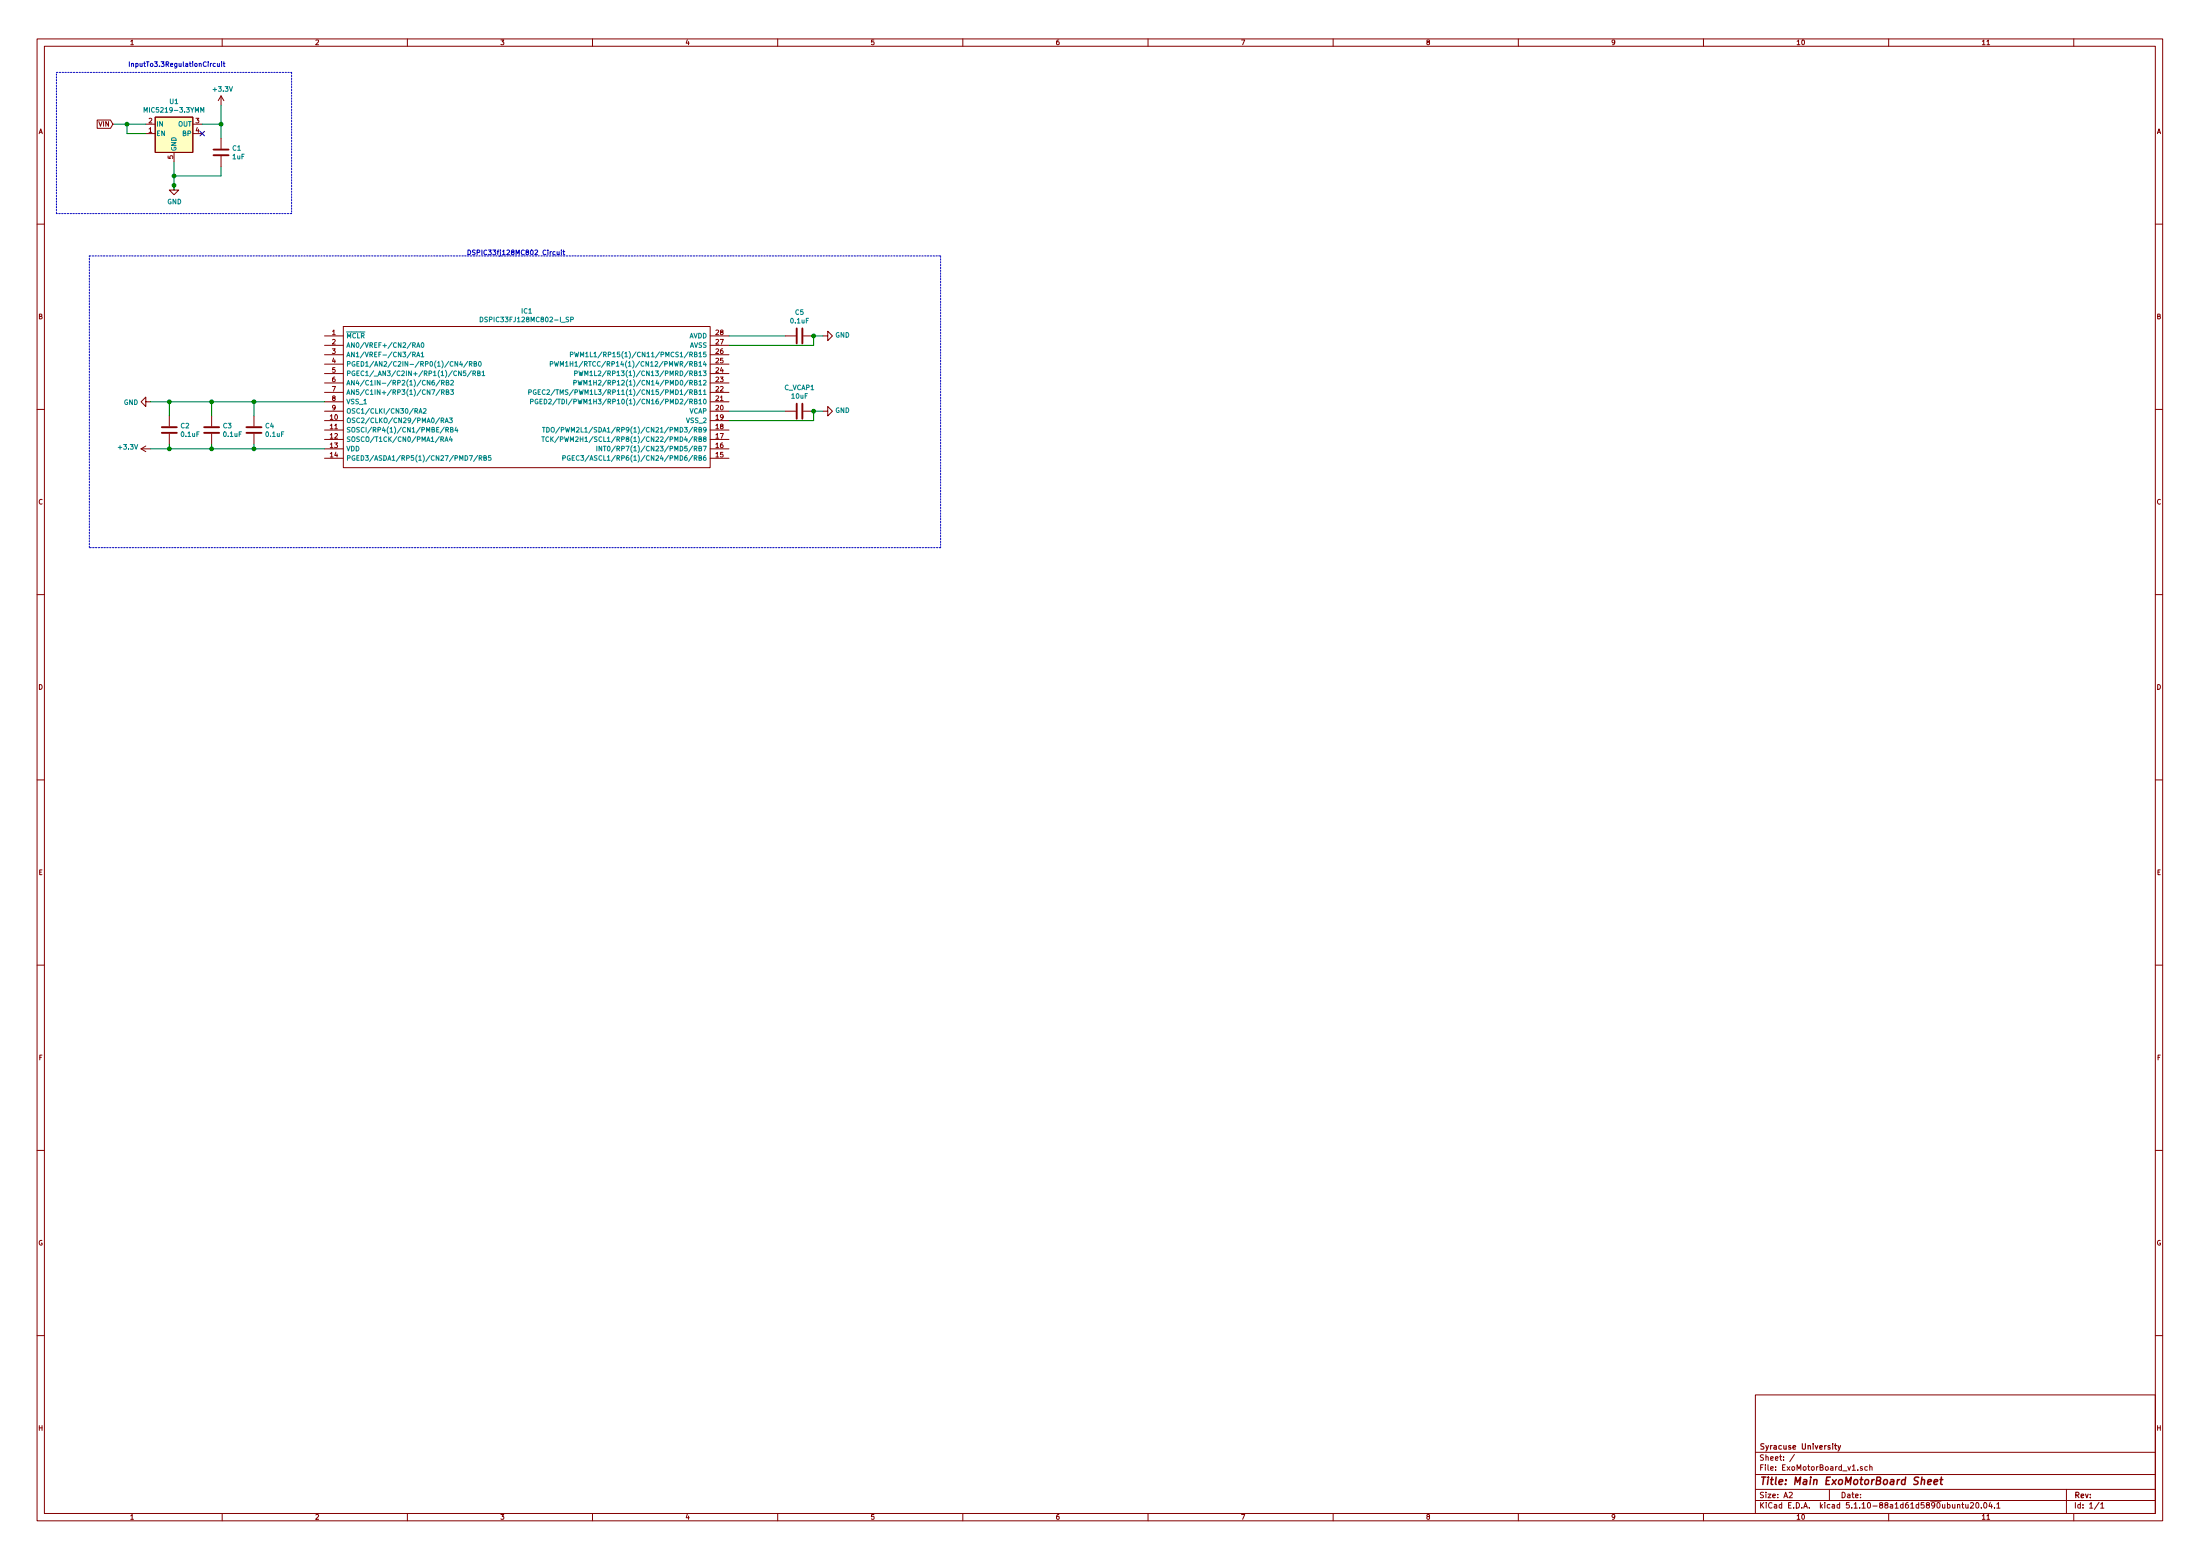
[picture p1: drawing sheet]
<svg xmlns="http://www.w3.org/2000/svg" width="297mm" height="210mm" viewBox="0 0 297 210" stroke-linecap="round" stroke-linejoin="round" font-family="sans-serif">
<g fill="none" stroke="#840000" stroke-width=".14">
<path d="M5 5.3h287v199.9h-287zM6 6.2h285v198h-285zM13.1 16.2h1.8l.3 .6-.3 .5h-1.8zM19.7 18h1.3M19.7 16.8h1.3M21 15.8h5v4.8h-5zM26 18h1.3M26 16.8h1.3M29.8 12.9v1.3M29.8 18.7v1.4M29.8 12.9l-.3 .7M29.8 12.9l.4 .7"/>
<path d="M30 5.3v.9M55 5.3v.9M80 5.3v.9M105 5.3v.9M130 5.3v.9M155 5.3v.9M180 5.3v.9M205 5.3v.9M230 5.3v.9M255 5.3v.9M268.3 6h.3M280 5.3v.9"/>
<path d="M5 30.2h1M23.5 25v.6h.6l-.6 .7-.6-.7h.6M23.5 20.6v1.2M29.8 21.1v1.4M291 30.2h1M5 55.3h1M19.7 54.2v-.6l-.7 .6 .7 .7v-.7h.6M22.9 56.1v1.4M22.9 58.5v1.4M28.6 56.1v1.4M28.6 58.5v1.4M34.3 56.1v1.4"/>
<path d="M34.3 58.5v1.4M43.8 45.3h2.6M43.8 55.5h2.6M43.8 46.6h2.6M43.8 47.9h2.6M43.8 49.1h2.6M43.8 50.4h2.6M43.8 51.7h2.6M43.8 53h2.6M43.8 54.2h2.6M43.8 56.8h2.6M43.8 58h2.6"/>
<path d="M43.8 59.3h2.6M46.4 44.1h49.5v19h-49.5zM95.9 45.3h2.5M95.9 55.5h2.5M95.9 46.6h2.5M95.9 47.9h2.5M95.9 49.1h2.5M95.9 50.4h2.5M95.9 51.7h2.5M95.9 53h2.5M95.9 54.2h2.5M95.9 56.8h2.5"/>
<path d="M95.9 58h2.5M95.9 59.3h2.5M106 45.3h1.4M106 55.5h1.4M108.5 45.3h1.4M108.5 55.5h1.4M111.1 45.3h.7v-.6l.6 .6-.6 .7v-.7M111.1 55.5h.7v-.6l.6 .6-.6 .6v-.6M291 55.3h1M19 60.6l.7 .4M19 60.6h1.3M19.7 60.2l-.7 .4"/>
<path d="M43.8 60.6h2.6M43.8 61.8h2.6M95.9 60.6h2.5M95.9 61.8h2.5M5 80.2h1M291 80.2h1M5 105.3h1M291 105.3h1M5 130.2h1M291 130.2h1M5 155.3h1M291 155.3h1"/>
<path d="M5 180.2h1M237 188.2h54v16h-54zM237 199h54M237 196h54M242.3 196.3l-.7 1M251.4 198l-.1-.1-.1 .1v.1l.2 .1v.2h-.2M252.1 198l-.2-.1-.1 .2v.3h.3M252.5 198h.2l.1 .4M252.5 197.7v.7M291 180.2h1M30 204.2v1M55 204.2v1"/>
<path d="M80 204.2v1M105 204.2v1M130 204.2v1M155 204.2v1M180 204.2v1M205 204.2v1M230 204.2v1M237 202.5h54M237 201h54M241.6 201.5l.2-.1 .2 .2-.5 .5h.5M247 201v1.5M255 204.2v1"/>
<path d="M264.3 203.1h.3v.4M264.3 203v.5M264.9 203h.3M265 202.8v.6l.2 .1M265.4 203v.5h.3M265.7 203v.5M266 202.9l.3-.1 .2 .2-.5 .5h.5M266.8 202.9l.1-.1a.41 .41 0 0 1 .3 .3 .41 .41 0 0 1-.3 .4l-.1-.3zM267.5 203.5h.1M267.9 202.9l.1-.1a.36 .36 0 0 1 .3 .4 .36 .36 0 0 1-.4 .3l-.1-.3zM268.3 205h.3M268.7 202.7l-.2 .6h.5"/>
<path d="M268.9 203v.5M269.3 203.5h.1M269.6 203l.2-.2v.7M269.6 203.5h.4M279 201v3.2M280 204.2v1M283.4 202.7l-.6 1M283.6 203l.2-.2v.7M283.6 203.5h.5"/>
</g>
<path d="M261.9 199.7h.4M262.1 199.3l-.1 .9 .2 .1M260.3 200l.5-.1-.1-.2h-.2l-.2 .1v.5h.4M261.1 200l.5-.1v-.2h-.4l-.1 .5 .1 .1h.3" fill="none" stroke="#840000" stroke-width=".2"/>
<path d="M247.7 195.1h.3M247.8 194.8v.7l.2 .1M248.2 195.1l.1 .5M248.5 195.1l-.3 .7" fill="none" stroke="#840000" stroke-width=".15"/>
<path d="M28.8 20.9h2.1M28.8 20.2h2.1M21.8 58.4h2.1M21.8 57.7h2.1M27.6 58.4h2M27.6 57.7h2M33.3 58.4h2M33.3 57.7h2M107.6 44.3v2M107.6 54.5v2M108.3 44.3v2M108.3 54.5v2" fill="none" stroke="#840000" stroke-width=".25"/>
<path d="M21 15.8h5v4.8h-5z" fill="#ffffc2" stroke="#ffffc2" stroke-width=".14"/>
<g fill="none" stroke="#008484" stroke-width=".14">
<path d="M19.5 15.1v-.6l.2 .5 .2-.5v.6M27.1 15.1v-.6l.2 .5 .2-.5v.6M55.5 47.5l-.5 .8M55.7 46.6h.3v-.3l-.3-.1v.7M55.7 47.8h.3v-.2l-.3-.1v.7M55.9 46.6l.2 .3M55.9 47.8l.2 .4M56 55.5l.3-.1v-.2l-.3-.1v.7M56.2 55.5l.2 .3M56.3 46.9l.2-.7 .2 .7M56.3 48.2l.2-.7 .2 .7M56.3 46.7h.3"/>
<path d="M56.3 48h.3M56.6 55.8l.2-.7 .2 .7M56.6 55.6h.3M56.9 47.7l.1-.2v.7M56.9 48.2h.3M56.9 46.3l.1-.1a.31 .31 0 0 1 .2 .4 .31 .31 0 0 1-.2 .3l-.1-.3zM57.2 55.2l.2-.1 .1 .2-.4 .5h.4M58.3 52.6h.4l-.3 .6M58.6 51.3l-.2 .1-.1 .2v.3h.3v-.3h-.2l-.1 .1M59.3 56.4l-.5 .8M59.4 51.3l-.5 .8M59.4 52.6l-.5 .8"/>
<path d="M59.5 59.3h.3l.1-.3-.4-.1v.7M59.6 56.7h.3v-.2l-.3-.1v.6M59.6 51.7l.4-.1v-.2l-.4-.1v.7M59.6 52.9h.4v-.2l-.4-.1v.6M59.7 59.3l.2 .3M59.7 56.7l.2 .3M59.8 51.7l.2 .3M59.8 52.9l.2 .3M60 57.7l-.6 .8M60.1 59.6l.2-.7 .2 .7M60.1 57l.2-.6 .2 .6M60.1 59.4h.3"/>
<path d="M60.2 56.9h.3M60.2 58h.3v-.3h-.3v.6M60.2 51.6h.3l.1-.2-.4-.1v.7h.3l.1-.3-.1-.1M60.2 52.9h.3l.1-.2-.4-.1v.6h.3l.1-.2-.1-.1M60.4 58l.2 .3M60.7 56.4h.4l-.2 .2 .1 .1 .1 .2-.2 .1h-.2M60.8 52.6h.4l-.2 .2 .2 .1v.2l-.1 .1h-.3M60.8 58h.3v-.3h-.3v.6h.3l.1-.2-.2-.1M60.8 58.9l-.1 .5h.4M60.9 51.4l.2-.1 .1 .2-.4 .5h.4M61 59.2v.4M61.6 57.7l-.2 .4h.4"/>
<path d="M61.7 57.9v.4M61.8 48.8v.6l-.4-.6v.6M62.2 48.8l-.1 .4h.4M62.3 50.1v.6l-.4-.6v.6M62.4 49v.4M62.9 50.1h-.3l-.1 .3h.4v.2h-.4M63.2 48.8l-.6 .8M63.4 49.1h.3v-.2l-.3-.1v.6M63.5 49.1l.2 .3M63.6 50l-.5 .8M63.9 50.4h.3v-.3h-.3v.6M64 49.1h.3v-.2l-.3-.1v.6h.2l.2-.2-.2-.1"/>
<path d="M64 50.4l.2 .3M64.5 50.4l.3-.1v-.2h-.3v.6h.2l.1-.2-.1-.1M64.7 48.8h.1a.31 .31 0 0 1 .2 .3 .31 .31 0 0 1-.3 .3l-.1-.2zM64.8 42.8a.32 .32 0 0 1 .4 .3 .32 .32 0 0 1-.4 .3zM65.1 50.2l.2-.1v.6M65.1 50.7h.4M71.4 52.9h.3v-.2l-.3-.1v.6M71.6 54.2l.4-.1v-.2h-.4v.6M72.4 52.6a.28 .28 0 0 0-.4 .3 .28 .28 0 0 0 .4 .3v-.2h-.1M72.6 53.9a.29 .29 0 0 0-.4 .3 .29 .29 0 0 0 .4 .2v-.2h-.1M72.7 52.9h.2M72.9 54.2h.2"/>
<path d="M73 52.6h-.3v.6h.3M73.1 58.9h.4M73.2 53.9h-.3v.6h.3M73.2 57.7h.4M73.3 58.9v.7M73.4 57.7v.6M73.5 53.9a.32 .32 0 0 1 .3 .3 .32 .32 0 0 1-.3 .3zM73.6 52.7a.28 .28 0 0 0-.4 .2 .28 .28 0 0 0 .4 .3M73.8 57.7a.32 .32 0 0 1 .4 .3 .32 .32 0 0 1-.4 .3zM73.8 52.7l.3-.1 .1 .2-.4 .4h.4M74.1 53.9h.2l.1 .1-.3 .5h.3M74.1 59a.28 .28 0 0 0-.4 .3 .28 .28 0 0 0 .4 .2"/>
<path d="M74.3 49.1h.3v-.2l-.3-.1v.6M74.4 58.9v.7M74.4 57.8l.2-.1 .2 .1v.3v.2l-.4-.1zM74.4 59.2l.3 .4M74.7 58.9l-.3 .4M74.9 48.8l.1 .6 .1-.4 .2 .4 .1-.6M74.9 52.6l-.5 .8M75.2 53.8l-.6 .9M75.3 53.9h.4M75.4 58.9l-.5 .8M75.6 57.7l-.6 .8M75.7 49.4v-.6l.2 .4 .2-.4v.6"/>
<path d="M75.7 59.3h.3v-.3l-.3-.1v.7M75.8 58h.3v-.3h-.3v.6M76.2 58.9l.2 .7 .1-.5 .1 .5 .2-.7M76.4 49l.1-.2v.6M76.4 57.7l.1 .6 .1-.4 .1 .4 .2-.6M76.4 49.4h.3M77 48.8v.6M77 49.1h.3M77 47.8h.3v-.2l-.3-.1v.7M77.1 43.1h.3v-.2l-.3-.1v.6M77.5 51.7l.3-.1v-.2l-.3-.1v.7M77.6 47.5l.1 .7 .2-.5 .1 .5 .1-.7"/>
<path d="M77.6 50.4l.3-.1v-.2h-.3v.6M78 51.3l.2 .7 .1-.5 .1 .5 .2-.7M78.2 50.1l.1 .6 .1-.5 .2 .5 .1-.6M78.4 48.2v-.7l.2 .5 .2-.5v.7M78.8 52v-.7l.2 .5 .2-.5v.7M79 50.7v-.6l.2 .4 .2-.4v.6M79.1 47.7l.1-.2v.7M79.1 48.2h.3M79.5 51.5l.2-.2v.7M79.5 52h.4M79.6 50.2l.2-.1v.6M79.6 50.7h.4"/>
<path d="M79.7 47.5v.7h.3M80.2 51.3v.7M80.2 51.6h.3M63.4 61.5h.4l-.3 .6M64.5 61.5l-.6 .8M64.7 61.8h.3v-.2l-.3-.1v.6M64.8 61.8l.3 .3M65.3 61.8h.3v-.2l-.3-.1v.6h.3l.1-.2-.2-.1M66.3 61.5h-.3l-.1 .3 .3-.1 .1 .3-.1 .1h-.3M76 61.8h.3v-.2l-.3-.1v.6M76.9 61.5a.28 .28 0 0 0-.3 .3 .28 .28 0 0 0 .4 .3v-.2h-.1M77.3 61.8h.2"/>
<path d="M77.6 61.5h-.3v.6h.3M78.2 61.6a.28 .28 0 0 0-.4 .2 .28 .28 0 0 0 .4 .3M78.4 61.5h.4l-.2 .2 .2 .1v.2l-.1 .1h-.3M80.6 60.2v.7M81.2 60.2v.7l-.3-.7v.7M81.5 60.2h.3M81.6 60.2v.7M82.1 60.3l.1-.1a.31 .31 0 0 1 .2 .3 .31 .31 0 0 1-.3 .3l-.1-.2zM83.1 60.2l-.6 .8"/>
</g>
<path d="M7.6 9.8h31.8M39.4 9.8v19M7.6 28.8v-19M12.1 34.5h114.9M39.4 28.8h-31.8M127 34.5v39.4M12.1 73.9v-39.4M127 73.9h-114.9" fill="none" stroke="#0000c2" stroke-width=".14" stroke-dasharray=".2 .2"/>
<g fill="none" stroke="#008400" stroke-width=".14">
<path d="M15.2 16.8h4.5M17.1 16.8v1.2h2.6M27.3 16.8h2.5M29.8 14.2v4.5M23.5 21.8v3.8M29.8 22.5v1.2h-6.3M20.3 54.2h23.5M22.9 54.2v1.9M22.9 59.9v.7M28.6 54.2v1.9M28.6 59.9v.7M34.3 54.2v1.9"/>
<path d="M34.3 59.9v.7M98.4 45.3h7.6M98.4 55.5h7.6M111.1 45.3h-1.2v1.3h-11.5M111.1 55.5h-1.2v1.3h-11.5M20.3 60.6h23.5"/>
</g>
<path d="M17.5 8.3v.7M17.8 8.6h.2v.4M17.8 8.6v.4M18.3 8.6h.2l.1 .1v.2h-.3M18.3 8.6v.6M29.9 8.3v.1M29.9 8.6v.4M30.1 8.6h.3M30.2 8.3v.6l.2 .1M63.2 33.7a.32 .32 0 0 1 .4 .4 .32 .32 0 0 1-.4 .3zM64.1 33.8h-.3v.2a.25 .25 0 0 1 .3 .1 .25 .25 0 0 1 0 .2h-.3M64.4 34.1l.4-.1v-.2l-.4-.1v.7" fill="none" stroke="#0000c2" stroke-width=".14"/>
<g fill="#008400" stroke="#008400" stroke-width=".14">
<circle cx="34.3" cy="60.6" r=".25"/>
<circle cx="23.5" cy="23.7" r=".25"/>
<circle cx="109.9" cy="55.5" r=".25"/>
<circle cx="17.1" cy="16.8" r=".25"/>
<circle cx="22.9" cy="60.6" r=".25"/>
<circle cx="29.8" cy="16.8" r=".25"/>
<circle cx="22.9" cy="54.2" r=".25"/>
<circle cx="34.3" cy="54.2" r=".25"/>
<circle cx="109.9" cy="45.3" r=".25"/>
<circle cx="23.5" cy="25" r=".25"/>
<circle cx="28.6" cy="60.6" r=".25"/>
<circle cx="28.6" cy="54.2" r=".25"/>
</g>
<path d="M27 17.7l.6 .6M27.6 17.7l-.6 .6" fill="none" stroke="#000084" stroke-width=".14"/>
<text font-size="1.4" fill="#840000" x="237.5" y="200.4">Title: Main ExoMotorBoard Sheet</text>
<g font-size="1" fill="#840000">
<text x="237.5" y="197.1">Sheet: /</text>
<text x="237.5" y="195.6">Syracuse University</text>
<text x="237.5" y="203.6">KiCad E.D.A. kicad 5.1.10-88a1d61d5890ubuntu20.04.1</text>
<text x="237.5" y="202.2">Size: A2</text>
<text x="237.5" y="198.5">File: ExoMotorBoard_v1.sch</text>
<text x="248.5" y="202.2">Date:</text>
<text x="280" y="202.2">Rev:</text>
<text x="280" y="203.6">Id: 1/1</text>
</g>
<g font-size=".9" fill="#840000">
<text x="17.5" y="6.1">1</text>
<text x="42.5" y="6.1">2</text>
<text x="67.5" y="6.1">3</text>
<text x="92.5" y="6.1">4</text>
<text x="117.5" y="6.1">5</text>
<text x="142.5" y="6.1">6</text>
<text x="167.5" y="6.1">7</text>
<text x="192.5" y="6.1">8</text>
<text x="217.5" y="6.1">9</text>
<text x="242.5" y="6.1">10</text>
<text x="267.5" y="6.1">11</text>
<text x="13.4" y="17.1">VIN</text>
<text x="20.1" y="17.9">1</text>
<text x="20.1" y="16.6">2</text>
<text x="26.4" y="16.6">3</text>
<text x="26.4" y="17.9">4</text>
<text x="5.2" y="18.1">A</text>
<text x="23.4" y="21.4" transform="rotate(-90 23.4 21.4)">5</text>
<text x="291.2" y="18.1">A</text>
<text x="5.2" y="43.1">B</text>
<text x="44.8" y="45.2">1</text>
<text x="44.8" y="46.5">2</text>
<text x="44.8" y="47.7">3</text>
<text x="96.7" y="45.2">28</text>
<text x="96.7" y="46.5">27</text>
<text x="96.7" y="47.7">26</text>
<text x="291.2" y="43.1">B</text>
<text x="44.8" y="49">4</text>
<text x="44.8" y="50.3">5</text>
<text x="44.8" y="51.6">6</text>
<text x="44.8" y="52.8">7</text>
<text x="96.7" y="49">25</text>
<text x="96.7" y="50.3">24</text>
<text x="96.7" y="51.6">23</text>
<text x="96.7" y="52.8">22</text>
<text x="44.6" y="56.6">10</text>
<text x="44.6" y="57.9">11</text>
<text x="44.6" y="59.2">12</text>
<text x="44.8" y="54.1">8</text>
<text x="44.8" y="55.4">9</text>
<text x="96.7" y="54.1">21</text>
<text x="96.7" y="55.4">20</text>
<text x="96.7" y="56.6">19</text>
<text x="96.7" y="57.9">18</text>
<text x="96.7" y="59.2">17</text>
<text x="44.6" y="60.4">13</text>
<text x="44.6" y="61.7">14</text>
<text x="96.7" y="60.4">16</text>
<text x="96.7" y="61.7">15</text>
<text x="5.2" y="68.1">C</text>
<text x="291.2" y="68.1">C</text>
<text x="5.2" y="93.1">D</text>
<text x="291.2" y="93.1">D</text>
<text x="5.2" y="118.1">E</text>
<text x="291.2" y="118.1">E</text>
<text x="5.2" y="143.1">F</text>
<text x="291.2" y="143.1">F</text>
<text x="5.2" y="168.1">G</text>
<text x="291.2" y="168.1">G</text>
<text x="5.2" y="193.1">H</text>
<text x="291.2" y="193.1">H</text>
<text x="17.5" y="205.1">1</text>
<text x="42.5" y="205.1">2</text>
<text x="67.5" y="205.1">3</text>
<text x="92.5" y="205.1">4</text>
<text x="117.5" y="205.1">5</text>
<text x="142.5" y="205.1">6</text>
<text x="167.5" y="205.1">7</text>
<text x="192.5" y="205.1">8</text>
<text x="217.5" y="205.1">9</text>
<text x="242.5" y="205.1">10</text>
<text x="267.5" y="205.1">11</text>
</g>
<g font-size=".9" fill="#0000c2">
<text x="18.6" y="9">InputTo3.3RegulationCircuit</text>
<text x="65" y="34.4">DSPIC33fj128MC802 Circuit</text>
</g>
<g font-size=".9" fill="#008484">
<text x="19.9" y="15.2">MIC5219-3.3YMM</text>
<text x="21.1" y="17.1">IN</text>
<text x="22.9" y="14">U1</text>
<text x="24" y="17.1">OUT</text>
<text x="28.9" y="12.4">+3.3V</text>
<text x="21.1" y="18.3">EN</text>
<text x="23.8" y="20.4" transform="rotate(-90 23.8 20.4)">GND</text>
<text x="24.7" y="18.3">BP</text>
<text x="31.4" y="20.3">C1</text>
<text x="31.4" y="21.5">1uF</text>
<text x="22.6" y="27.6">GND</text>
<text x="46.7" y="45.7">MCLR</text>
<text x="46.7" y="46.9">AN0/VREF+/CN2/RA0</text>
<text x="65.5" y="43.5">DSPIC33FJ128MC802-I_SP</text>
<text x="70.4" y="42.3">IC1</text>
<text x="93" y="45.7">AVDD</text>
<text x="93.1" y="46.9">AVSS</text>
<text x="106.8" y="43.6">0.1uF</text>
<text x="107.4" y="42.5">C5</text>
<text x="112.8" y="45.5">GND</text>
<text x="46.7" y="48.2">AN1/VREF-/CN3/RA1</text>
<text x="46.7" y="49.5">PGED1/AN2/C2IN-/RP0(1)/CN4/RB0</text>
<text x="46.7" y="50.7">PGEC1/_AN3/C2IN+/RP1(1)/CN5/RB1</text>
<text x="46.7" y="52">AN4/C1IN-/RP2(1)/CN6/RB2</text>
<text x="46.7" y="53.3">AN5/C1IN+/RP3(1)/CN7/RB3</text>
<text x="75.2" y="53.3">PGEC2/TMS/PWM1L3/RP11(1)/CN15/PMD1/RB11</text>
<text x="77.4" y="49.5">PWM1H1/RTCC/RP14(1)/CN12/PMWR/RB14</text>
<text x="80" y="48.2">PWM1L1/RP15(1)/CN11/PMCS1/RB15</text>
<text x="80.4" y="50.7">PWM1L2/RP13(1)/CN13/PMRD/RB13</text>
<text x="80.5" y="52">PWM1H2/RP12(1)/CN14/PMD0/RB12</text>
<text x="105.9" y="52.6">C_VCAP1</text>
<text x="106.9" y="53.8">10uF</text>
<text x="16.7" y="54.6">GND</text>
<text x="24.4" y="57.8">C2</text>
<text x="24.5" y="58.9">0.1uF</text>
<text x="30.1" y="57.8">C3</text>
<text x="30.2" y="58.9">0.1uF</text>
<text x="35.9" y="57.8">C4</text>
<text x="35.9" y="58.9">0.1uF</text>
<text x="46.7" y="54.5">VSS_1</text>
<text x="46.7" y="55.8">OSC1/CLKI/CN30/RA2</text>
<text x="46.7" y="57.1">OSC2/CLKO/CN29/PMA0/RA3</text>
<text x="46.7" y="58.4">SOSCI/RP4(1)/CN1/PMBE/RB4</text>
<text x="46.7" y="59.6">SOSCO/T1CK/CN0/PMA1/RA4</text>
<text x="75.6" y="54.5">PGED2/TDI/PWM1H3/RP10(1)/CN16/PMD2/RB10</text>
<text x="76.8" y="58.4">TDO/PWM2L1/SDA1/RP9(1)/CN21/PMD3/RB9</text>
<text x="76.9" y="59.6">TCK/PWM2H1/SCL1/RP8(1)/CN22/PMD4/RB8</text>
<text x="92.7" y="57.1">VSS_2</text>
<text x="93.1" y="55.8">VCAP</text>
<text x="112.8" y="55.7">GND</text>
<text x="16.1" y="60.7">+3.3V</text>
<text x="46.7" y="60.9">VDD</text>
<text x="46.7" y="62.2">PGED3/ASDA1/RP5(1)/CN27/PMD7/RB5</text>
<text x="79.1" y="62.2">PGEC3/ASCL1/RP6(1)/CN24/PMD6/RB6</text>
<text x="83.3" y="60.9">INT0/RP7(1)/CN23/PMD5/RB7</text>
</g>
</svg>
